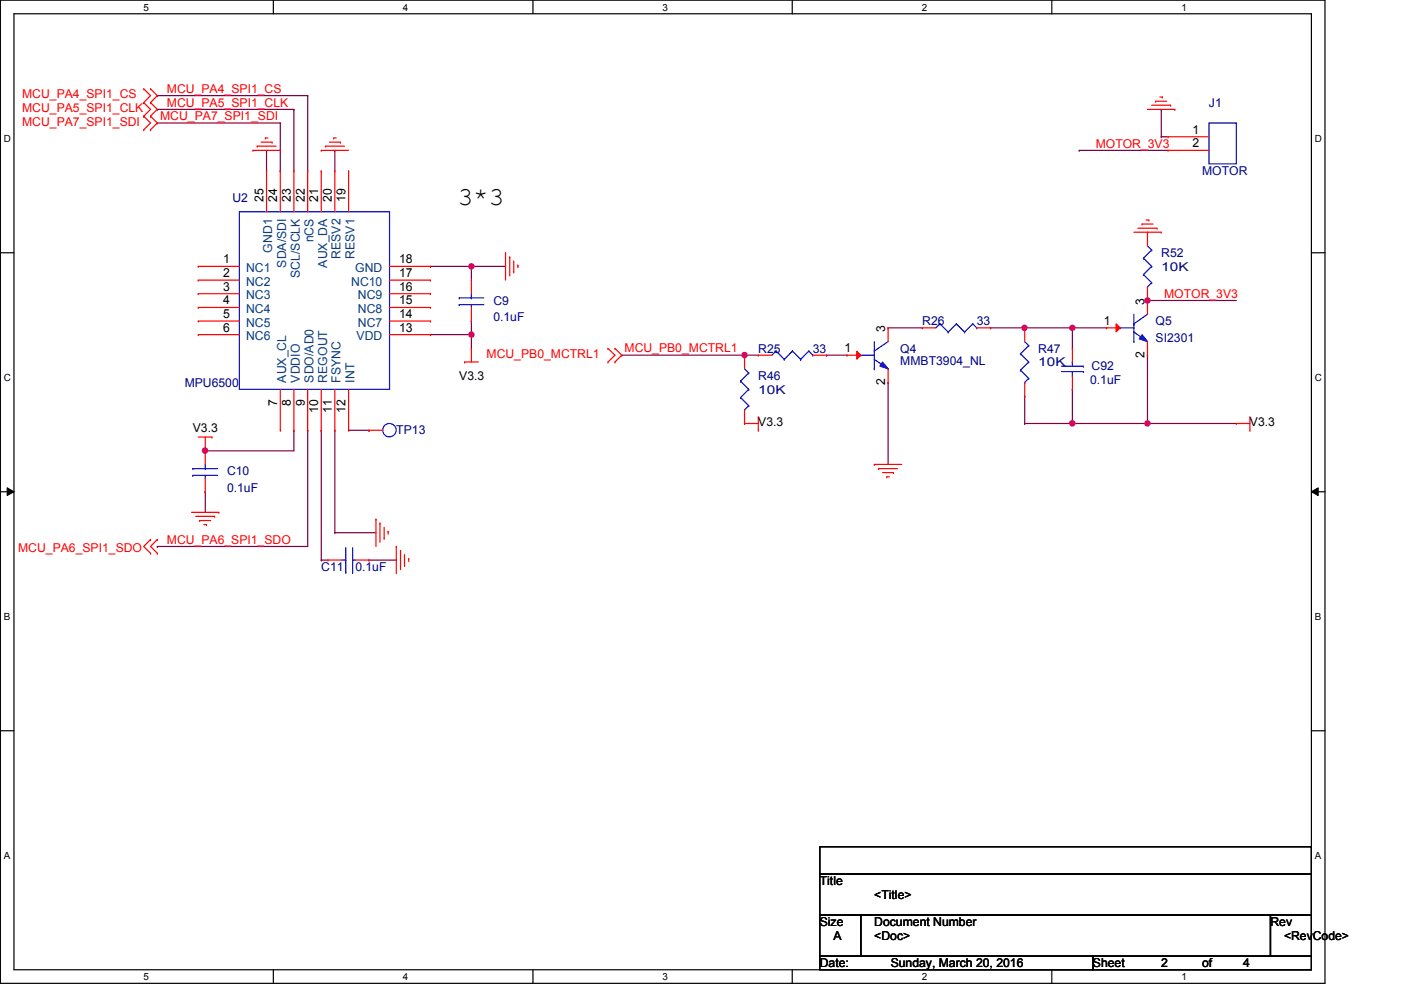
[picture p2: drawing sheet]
<svg xmlns="http://www.w3.org/2000/svg" width="297mm" height="210mm" viewBox="0 0 297 210" stroke-linecap="round" stroke-linejoin="round" font-family="sans-serif">
<path d="M.1 0h280.8v208.5h-280.8zM3 2.9h275v202.7h-275z" fill="none" stroke="#000" stroke-width=".25"/>
<g fill="#fff">
<path d="M30.4 .3h1.2v2.4h-1.2z"/>
<path d="M30.4 205.9h1.2v2.3h-1.2z"/>
</g>
<path d="M58 0v2.9M58 205.6v2.9" fill="none" stroke="#000" stroke-width=".25"/>
<g fill="#fff">
<path d="M85.4 .3h1.2v2.4h-1.2z"/>
<path d="M85.4 205.9h1.2v2.3h-1.2z"/>
</g>
<path d="M113 0v2.9M113 205.6v2.9" fill="none" stroke="#000" stroke-width=".25"/>
<g fill="#fff">
<path d="M140.5 .3h1.1v2.4h-1.1z"/>
<path d="M140.5 205.9h1.1v2.3h-1.1z"/>
</g>
<path d="M168 0v2.9M168 205.6v2.9" fill="none" stroke="#000" stroke-width=".25"/>
<g fill="#fff">
<path d="M195.4 .3h1.2v2.4h-1.2z"/>
<path d="M195.4 205.9h1.2v2.3h-1.2z"/>
</g>
<path d="M223 0v2.9M223 205.6v2.9" fill="none" stroke="#000" stroke-width=".25"/>
<g fill="#fff">
<path d="M250.5 .3h1.1v2.4h-1.1z"/>
<path d="M250.5 205.9h1.1v2.3h-1.1z"/>
<path d="M.8 28.2h1.5v2.4h-1.5z"/>
<path d="M278.8 28.2h1.4v2.4h-1.4z"/>
<path d="M.8 78.9h1.5v2.3h-1.5z"/>
<path d="M278.8 78.9h1.4v2.3h-1.4z"/>
</g>
<path d="M.1 53.6h2.9M278 53.6h2.9" fill="none" stroke="#000" stroke-width=".25"/>
<g fill="#fff">
<path d="M.8 129.6h1.4v2.3h-1.4z"/>
<path d="M278.8 129.6h1.3v2.3h-1.3z"/>
</g>
<path d="M.1 104.3h2.9M278 104.3h2.9" fill="none" stroke="#000" stroke-width=".25"/>
<path d="M1.5 103.4l1.5 .9-1.5 .8zM278 104.3l1.5-.9v1.7z" fill="#000"/>
<path d="M1.5 103.4l1.5 .9-1.5 .8zM278 104.3l1.5-.9v1.7z" fill="none" stroke="#000" stroke-width=".21"/>
<g fill="#fff">
<path d="M.8 180.3h1.4v2.3h-1.4z"/>
<path d="M278.8 180.3h1.3v2.3h-1.3z"/>
</g>
<path d="M.1 154.9h2.9M278 154.9h2.9" fill="none" stroke="#000" stroke-width=".25"/>
<path d="M71 31.9h.1M71 31.9v4.3M99.9 56.5h.1M99.9 56.5h7.3" fill="none" stroke="#800040" stroke-width=".25"/>
<circle cx="99.9" cy="56.5" r=".56" fill="#f0f"/>
<circle cx="99.9" cy="56.5" r=".56" fill="none" stroke="#f0f" stroke-width=".25"/>
<path d="M91.3 71h.1M91.3 71h8.6M99.9 71h.1M99.9 71v2.9" fill="none" stroke="#800040" stroke-width=".25"/>
<circle cx="99.9" cy="70.9" r=".56" fill="#f0f"/>
<circle cx="99.9" cy="70.9" r=".56" fill="none" stroke="#f0f" stroke-width=".25"/>
<g fill="none" stroke="#800040" stroke-width=".25">
<path d="M33.4 26.1h.1M33.4 23.2h.1M33.4 20.3h.1M33.4 26.1h26M33.4 23.2h28.9M33.4 20.3h31.8M62.3 23.2h.1M62.3 23.2v13M65.2 20.3h.1M65.2 20.3v15.9M99.9 56.5h.1M99.9 56.5v2.9"/>
<path d="M43.5 95.6h.1M62.3 91.2h.1M62.3 91.2v4.4h-18.8M65.2 91.2h.1M65.2 91.2v24.7M68.1 91.2h.1M68.1 91.2v27.5M71 91.2h.1M71 91.2v21.7M43.5 104.3h.1M43.5 104.3v4.3M68.1 118.7h.1"/>
<path d="M68.1 118.7h1.5M71 112.9h.1M71 112.9h8.7M78.2 118.7h.1M78.2 118.7h5.8"/>
</g>
<circle cx="43.5" cy="95.5" r=".56" fill="#f0f"/>
<circle cx="43.5" cy="95.5" r=".56" fill="none" stroke="#f0f" stroke-width=".25"/>
<path d="M175.3 75.3h.1M175.3 75.3h4.3M188.3 69.5h.1M188.3 69.5h7.2M227.4 69.5h.1M227.4 69.5h7.2M243.3 63.7h.1M243.3 63.7h18.8M188.3 81.1h.1M188.3 81.1v17.4" fill="none" stroke="#800040" stroke-width=".25"/>
<circle cx="243.3" cy="63.7" r=".56" fill="#f0f"/>
<circle cx="243.3" cy="63.7" r=".56" fill="none" stroke="#f0f" stroke-width=".25"/>
<path d="M243.3 89.8h.1M243.3 89.8h18.8" fill="none" stroke="#800040" stroke-width=".25"/>
<circle cx="243.3" cy="89.8" r=".56" fill="#f0f"/>
<circle cx="243.3" cy="89.8" r=".56" fill="none" stroke="#f0f" stroke-width=".25"/>
<path d="M131.8 75.3h.1M131.8 75.3h29M157.9 75.3h.1" fill="none" stroke="#800040" stroke-width=".25"/>
<circle cx="157.8" cy="75.3" r=".56" fill="#f0f"/>
<circle cx="157.8" cy="75.3" r=".56" fill="none" stroke="#f0f" stroke-width=".25"/>
<path d="M227.4 69.5h.1M227.4 69.5v4.4M243.3 75.3h.1M243.3 75.3v14.5" fill="none" stroke="#800040" stroke-width=".25"/>
<circle cx="227.4" cy="69.5" r=".56" fill="#f0f"/>
<circle cx="227.4" cy="69.5" r=".56" fill="none" stroke="#f0f" stroke-width=".25"/>
<path d="M210 69.5h.1M210 69.5h7.3M217.3 84h.1M217.3 84v5.8M227.4 89.8h.1M227.4 89.8h15.9" fill="none" stroke="#800040" stroke-width=".25"/>
<circle cx="227.3" cy="89.8" r=".57" fill="#f0f"/>
<circle cx="227.3" cy="89.8" r=".57" fill="none" stroke="#f0f" stroke-width=".25"/>
<g fill="none" stroke="#800040" stroke-width=".25">
<path d="M228.8 31.9h.1M228.8 31.9h18.8M246.2 23.2h.1M246.2 29h.1M246.2 23.2v5.8M246.2 29h1.4M91.3 56.5h.1M91.3 56.5h8.6M99.9 68.1h.1M99.9 68.1v2.9M217.3 69.5h.1M217.3 69.5h10.1"/>
<path d="M217.3 89.8h.1M227.4 82.5h.1M227.4 82.5v7.3h-10.1"/>
</g>
<circle cx="217.2" cy="69.5" r=".56" fill="#f0f"/>
<circle cx="217.2" cy="69.5" r=".56" fill="none" stroke="#f0f" stroke-width=".25"/>
<path d="M56.5 36.2h.1M56.5 31.9v4.3M59.4 36.2h.1M59.4 26.1v10.1M73.9 91.2h4.3M78.2 91.2h.1M33.4 115.9h.1M33.4 115.9h31.8" fill="none" stroke="#800040" stroke-width=".25"/>
<g fill="none" stroke="#f00" stroke-width=".25">
<path d="M30.5 18.8h.1M30.5 18.8l1.4 1.5-1.4 1.5M31.9 18.8h.1M31.9 18.8l1.5 1.5-1.5 1.5M30.5 21.8h.1M30.5 24.6h.1M30.5 27.5h.1M30.5 21.8l1.4 1.4-1.4 1.4M30.5 24.6l1.4 1.5-1.4 1.4M31.9 21.8h.1M31.9 24.6h.1M31.9 27.5h.1"/>
<path d="M31.9 21.8l1.5 1.4-1.5 1.4M31.9 24.6l1.5 1.5-1.5 1.4M53.6 31.9h.1M53.6 31.9h5.8M54.5 31h.1M54.5 31h4M55.4 30.1h2.3M56.3 29.3h.1M56.3 29.3h.5M57.7 30.1h.1M68.1 31.9h.1M68.1 31.9h5.8"/>
<path d="M69 31h.1M69 31h4M69.8 30.1h2.4M70.7 29.3h.1M70.7 29.3h.6M72.2 30.1h.1M243.3 23.2h5.8M244.2 22.3h4M245 21.5h.1M245 21.5h2.4M245.9 20.6h.6M246.5 20.6h.1"/>
<path d="M247.6 29h.1M247.6 31.9h.1M247.6 31.9h8.7M247.6 29h8.7M248.2 22.3h.1M249.1 23.2h.1M107.2 53.6h.1M107.2 53.6v5.8M108.1 54.5h.1M108.1 54.5v4M108.9 57.7h.1M108.9 55.3v2.4"/>
<path d="M109.8 56.2h.1M109.8 56.2v.6M240.4 49.2h5.8M241.3 48.4h4M242.1 47.5h.1M242.1 47.5h2.4M243 46.7h.6M243.3 49.2h.1M243.3 49.2v3M243.6 46.7h.1M245.3 48.4h.1M246.2 49.2h.1"/>
<path d="M98.5 76.8h.1M98.5 76.8h2.9M99.9 73.9h.1M99.9 73.9v2.9M128.9 73.9h.1M128.9 76.8h.1M128.9 73.9l1.5 1.4-1.5 1.5M130.4 76.8h.1M130.4 73.9h.1M130.4 73.9l1.4 1.4-1.4 1.5M243.3 63.7h.1M243.3 60.8v2.9"/>
<path d="M42 92.7h3M43.5 95.6h.1M43.5 92.7v5.8M45 92.7h.1M157.9 89.8h.1M157.9 89.8h2.9M160.8 91.2h.1M160.8 88.3v2.9M185.4 98.5h.1M185.4 98.5h5.8M186.3 99.4h.1M186.3 99.4h4"/>
<path d="M262.1 89.8h.1M262.1 89.8h2.9M265 91.2h.1M265 88.3v2.9M31.9 114.4h.1M31.9 117.3h.1M31.9 114.4l-1.4 1.5 1.4 1.4M33.4 114.4h.1M33.4 117.3h.1M33.4 114.4l-1.5 1.5 1.5 1.4M40.6 108.6h5.8M41.5 109.5h4"/>
<path d="M42.3 110.4h.1M42.3 110.4h2.4M43.2 111.2h.6M43.5 104.3h.1M43.5 101.4v2.9M43.8 111.2h.1M45.5 109.5h.1M46.4 108.6h.1M79.7 110.1h.1M79.7 110.1v5.8M80.6 110.9h.1M80.6 110.9v4.1"/>
<path d="M81.4 114.1h.1M81.4 111.8v2.3M82.3 112.6h.1M82.3 112.6v.6M84 115.9h.1M84 115.9v5.7M84.9 116.7h.1M84.9 116.7v4.1M85.8 119.9h.1M85.8 117.6v2.3M86.7 118.4h.1M86.7 118.4v.6"/>
<path d="M187.1 100.2h2.3M188 101.1h.1M188 101.1h.5M189.4 100.2h.1"/>
</g>
<path d="M173.8 179.5h104.2v5.8h-104.2zM173.8 185.3h104.2v8.7h-104.2zM173.8 194h8.7v8.7h-8.7zM182.5 194h86.9v8.7h-86.9zM269.4 194h8.6v8.7h-8.6zM173.8 202.7h57.9v2.9h-57.9zM231.7 202.7h46.3v2.9h-46.3z" fill="none" stroke="#000" stroke-width=".25"/>
<g fill="none" stroke="#00f" stroke-width=".25">
<path d="M256.3 26.1h5.8v8.7h-5.8zM242.4 54.7h.1M242.4 58.2h.1M242.4 54.7l1.8 1.8M242.4 58.2l1.8 1.7M243.3 52.2l.9 .8M244.2 53h.1M244.2 56.5h.1M244.2 59.9h.1M244.2 53l-1.8 1.7M244.2 56.5l-1.8 1.7M244.2 59.9l-.9 .9"/>
<path d="M237.5 69.5h.1M237.5 69.5h2.9M240.4 68.7h.1M240.4 72.4h.1M240.4 70.4l2.9 2M240.4 66.6v5.8M243.3 60.8h.1M243.3 72.4h.1M243.3 66.6l-2.9 2.1M40.9 99.4h.1M40.9 99.4h5.2M43.5 99.4h.1"/>
<path d="M43.5 98.5v.9M40.9 100.8h.1M40.9 100.8h5.2M43.5 100.8h.1M43.5 100.8v.6"/>
</g>
<path d="M242.1 71l1.2 1.4-1.7-.6z" fill="#00f"/>
<path d="M242.1 71l1.2 1.4-1.7-.6z" fill="none" stroke="#00f" stroke-width=".25"/>
<path d="M236.6 68.7l.9 .8-.9 .9z" fill="#f00"/>
<g fill="none" stroke="#f00" stroke-width=".25">
<path d="M99.9 59.4h.1M99.9 59.4v2.9M99.9 68.1h.1M99.9 65.2v2.9M160.8 75.3h.1M160.8 75.3h2.9M172.3 75.3h3M175.3 75.3h.1M234.6 69.5h.1M234.6 69.5h2.9M236.6 68.7l.9 .8-.9 .9zM243.3 75.3h.1"/>
<path d="M243.3 63.7h.1M243.3 63.7v2.9M243.3 72.4v2.9M78.2 91.2h.1M78.2 91.2h2.9"/>
</g>
<g fill="none" stroke="#00f" stroke-width=".25">
<path d="M97.4 63.2h.1M97.4 64.6h.1M97.4 63.2h5.2M97.4 64.6h5.2M99.9 64.6h.1M99.9 63.2h.1M99.9 62.3v.9M99.9 64.6v.6M164.5 74.4h.1M164.5 74.4l-.8 .9M164.5 74.4l1.8 1.8M166.3 76.2h.1"/>
<path d="M168 74.4h.1M168 74.4l-1.7 1.8M168 74.4l1.8 1.8M169.8 76.2h.1M171.5 74.4h.1M171.5 74.4l-1.7 1.8M171.5 74.4l.8 .9M172.3 75.3h.1M182.5 75.3h.1M182.5 75.3h2.9M185.4 74.4h.1M185.4 78.2h.1"/>
<path d="M185.4 76.2l2.9 2M185.4 72.4v5.8M188.3 78.2h.1M188.3 72.4l-2.9 2"/>
<circle cx="82.6" cy="91.2" r="1.43"/>
</g>
<path d="M187.1 76.8l1.2 1.4-1.7-.6z" fill="#00f"/>
<path d="M187.1 76.8l1.2 1.4-1.7-.6z" fill="none" stroke="#00f" stroke-width=".25"/>
<path d="M181.6 74.5l.9 .8-.9 .9z" fill="#f00"/>
<g fill="none" stroke="#f00" stroke-width=".25">
<path d="M56.5 36.2h.1M56.5 36.2v8.7M59.4 36.2h.1M59.4 36.2v8.7M62.3 36.2h.1M62.3 36.2v8.7M65.2 36.2h.1M65.2 36.2v8.7M68.1 36.2h.1M68.1 36.2v8.7M71 36.2h.1M71 36.2v8.7"/>
<path d="M73.9 36.2h.1M73.9 36.2v8.7M42 56.5h.1M42 59.4h.1M42 56.5h8.8M42 59.4h8.8M82.6 56.5h8.7M82.6 59.4h8.7M91.3 59.4h.1M91.3 56.5h.1M42 62.3h.1M42 65.2h.1"/>
<path d="M42 68.1h.1M42 71h.1M42 62.3h8.8M42 65.2h8.8M42 68.1h8.8M42 71h8.8M82.6 62.3h8.7M82.6 65.2h8.7M82.6 68.1h8.7M82.6 71h8.7M91.3 68.1h.1M91.3 65.2h.1"/>
<path d="M91.3 62.3h.1M91.3 71h.1M157.9 75.3h.1M157.9 75.3v2.9M179.6 75.3h.1M179.6 75.3h2.9M181.6 74.5l.9 .8-.9 .9zM188.3 69.5h.1M188.3 69.5v2.9M188.3 78.2v2.9M195.5 69.5h.1M195.5 69.5h2.9"/>
<path d="M207.1 69.5h2.9M210 69.5h.1M217.3 69.5h.1M217.3 69.5v2.9M227.4 73.9h.1M227.4 73.9v2.9M227.4 79.7v2.8M59.4 91.2h.1M59.4 82.5v8.7M62.3 91.2h.1M62.3 82.5v8.7M65.2 91.2h.1"/>
<path d="M65.2 82.5v8.7M68.1 91.2h.1M68.1 82.5v8.7M71 91.2h.1M71 82.5v8.7M73.9 91.2h.1M73.9 82.5v8.7M157.9 89.8h.1M157.9 86.9v2.9M188.3 81.1h.1M217.3 84h.1M217.3 81.1v2.9"/>
<path d="M227.4 82.5h.1M69.6 118.7h.1M69.6 118.7h2.9M75.3 118.7h2.9M78.2 118.7h.1"/>
</g>
<g fill="none" stroke="#00f" stroke-width=".25">
<path d="M50.8 44.9h31.8v37.6h-31.8zM157.9 78.2l.8 .9M158.7 79.1h.1M158.7 79.1l-1.7 1.7M199.3 68.7h.1M199.3 68.7l-.9 .8M199.3 68.7l1.7 1.7M201 70.4h.1M202.8 68.7h.1M202.8 68.7l-1.8 1.7M202.8 68.7l1.7 1.7M204.5 70.4h.1"/>
<path d="M206.2 68.7h.1M206.2 68.7l-1.7 1.7M206.2 68.7l.9 .8M207.1 69.5h.1M216.4 75h.1M216.4 78.5h.1M216.4 75l1.7 1.8M216.4 78.5l1.7 1.7M217.3 72.4l.8 .9M218.1 73.3h.1M218.1 76.8h.1M218.1 73.3l-1.7 1.7"/>
<path d="M218.1 76.8l-1.7 1.7M225 77.6h4.7M225 78.8h4.7M227.4 76.8h.1M227.4 79.7h.1M227.4 76.8v.8M227.4 78.8v.9M229.7 77.6h.1M229.7 78.8h.1M157 80.8h.1M157 84.3h.1M157 80.8l1.7 1.7"/>
<path d="M157 84.3l1.7 1.7M157.9 86.9h.1M158.7 82.5h.1M158.7 86h.1M158.7 82.5l-1.7 1.8M158.7 86l-.8 .9M217.3 81.1h.1M218.1 80.2h.1M218.1 80.2l-.8 .9M72.5 118.7h.8M73.3 118.7h.1M73.3 116.1v5.3"/>
<path d="M74.8 118.7h.1M74.8 118.7h.5M74.8 116.1v5.3M73.3 121.4h.1M74.8 121.4h.1"/>
</g>
<circle cx="99.9" cy="56.5" r=".56" fill="#f0f"/>
<circle cx="99.9" cy="56.5" r=".56" fill="none" stroke="#f0f" stroke-width=".25"/>
<circle cx="99.9" cy="70.9" r=".56" fill="#f0f"/>
<circle cx="99.9" cy="70.9" r=".56" fill="none" stroke="#f0f" stroke-width=".25"/>
<circle cx="43.5" cy="95.5" r=".56" fill="#f0f"/>
<circle cx="43.5" cy="95.5" r=".56" fill="none" stroke="#f0f" stroke-width=".25"/>
<circle cx="243.3" cy="63.7" r=".56" fill="#f0f"/>
<circle cx="243.3" cy="63.7" r=".56" fill="none" stroke="#f0f" stroke-width=".25"/>
<circle cx="243.3" cy="89.8" r=".56" fill="#f0f"/>
<circle cx="243.3" cy="89.8" r=".56" fill="none" stroke="#f0f" stroke-width=".25"/>
<circle cx="157.8" cy="75.3" r=".56" fill="#f0f"/>
<circle cx="157.8" cy="75.3" r=".56" fill="none" stroke="#f0f" stroke-width=".25"/>
<circle cx="227.4" cy="69.5" r=".56" fill="#f0f"/>
<circle cx="227.4" cy="69.5" r=".56" fill="none" stroke="#f0f" stroke-width=".25"/>
<circle cx="227.3" cy="89.8" r=".57" fill="#f0f"/>
<circle cx="227.3" cy="89.8" r=".57" fill="none" stroke="#f0f" stroke-width=".25"/>
<circle cx="217.2" cy="69.5" r=".56" fill="#f0f"/>
<circle cx="217.2" cy="69.5" r=".56" fill="none" stroke="#f0f" stroke-width=".25"/>
<text font-size="5.5" x="97.1" y="43.5">3*3</text>
<g font-size="2.6" fill="#f00">
<text x="4.7" y="20.9">MCU_PA4_SPI1_CS</text>
<text x="4.7" y="23.8">MCU_PA5_SPI1_CLK</text>
<text x="35.4" y="22.6">MCU_PA5_SPI1_CLK</text>
<text x="35.4" y="19.7">MCU_PA4_SPI1_CS</text>
<text x="4.7" y="26.7">MCU_PA7_SPI1_SDI</text>
<text x="33.9" y="25.5">MCU_PA7_SPI1_SDI</text>
<text x="232.3" y="31.3">MOTOR_3V3</text>
<text x="246.8" y="63.1">MOTOR_3V3</text>
<text x="103.2" y="75.9">MCU_PB0_MCTRL1</text>
<text x="132.4" y="74.7">MCU_PB0_MCTRL1</text>
<text x="3.8" y="117">MCU_PA6_SPI1_SDO</text>
<text x="35.4" y="115.3">MCU_PA6_SPI1_SDO</text>
</g>
<g font-size="2.6" fill="#000080">
<text x="256.3" y="22.6">J1</text>
<text x="254.9" y="37.1">MOTOR</text>
<text x="49.3" y="42.9">U2</text>
<text x="246.2" y="54.5">R52</text>
<text x="246.2" y="57.4">10K</text>
<text x="104.6" y="64.6">C9</text>
<text x="104.6" y="68.1">0.1uF</text>
<text x="195.5" y="69">R26</text>
<text x="207.1" y="69">33</text>
<text x="245" y="69">Q5</text>
<text x="160.8" y="74.8">R25</text>
<text x="172.3" y="74.8">33</text>
<text x="190.9" y="74.8">Q4</text>
<text x="190.9" y="77.3">MMBT3904_NL</text>
<text x="220.1" y="74.8">R47</text>
<text x="220.1" y="77.6">10K</text>
<text x="245" y="72.4">SI2301</text>
<text x="39.2" y="82">MPU6500</text>
<text x="160.8" y="80.5">R46</text>
<text x="160.8" y="83.4">10K</text>
<text x="231.1" y="81.4">0.1uF</text>
<text x="231.4" y="78.5">C92</text>
<text x="84" y="92.1">TP13</text>
<text x="48.1" y="100.8">C10</text>
<text x="48.1" y="104.3">0.1uF</text>
<text x="68.1" y="121.1">C11</text>
<text x="75.3" y="121.1">0.1uF</text>
</g>
<g font-size="2.6">
<text x="252.9" y="28.4">1</text>
<text x="252.9" y="31.2">2</text>
<text x="55.9" y="42.9" transform="rotate(-90 55.9 42.9)">25</text>
<text x="58.8" y="42.9" transform="rotate(-90 58.8 42.9)">24</text>
<text x="61.7" y="42.9" transform="rotate(-90 61.7 42.9)">23</text>
<text x="64.6" y="42.9" transform="rotate(-90 64.6 42.9)">22</text>
<text x="67.5" y="42.9" transform="rotate(-90 67.5 42.9)">21</text>
<text x="70.4" y="42.9" transform="rotate(-90 70.4 42.9)">20</text>
<text x="73.3" y="42.9" transform="rotate(-90 73.3 42.9)">19</text>
<text x="47.3" y="55.8">1</text>
<text x="47.3" y="58.8">2</text>
<text x="84.6" y="58.8">17</text>
<text x="84.6" y="55.8">18</text>
<text x="47.3" y="61.6">3</text>
<text x="47.3" y="64.6">4</text>
<text x="84.6" y="64.6">15</text>
<text x="84.6" y="61.6">16</text>
<text x="242.7" y="64.6" transform="rotate(-90 242.7 64.6)">3</text>
<text x="47.3" y="67.4">5</text>
<text x="47.3" y="70.3">6</text>
<text x="84.6" y="67.4">14</text>
<text x="84.6" y="70.3">13</text>
<text x="187.7" y="70.4" transform="rotate(-90 187.7 70.4)">3</text>
<text x="234" y="68.9">1</text>
<text x="179" y="74.7">1</text>
<text x="242.7" y="75.9" transform="rotate(-90 242.7 75.9)">2</text>
<text x="97.4" y="80.5">V3.3</text>
<text x="187.7" y="81.7" transform="rotate(-90 187.7 81.7)">2</text>
<text x="58.8" y="86" transform="rotate(-90 58.8 86)">7</text>
<text x="61.7" y="86" transform="rotate(-90 61.7 86)">8</text>
<text x="64.6" y="86" transform="rotate(-90 64.6 86)">9</text>
<text x="67.5" y="87.5" transform="rotate(-90 67.5 87.5)">10</text>
<text x="70.4" y="87.5" transform="rotate(-90 70.4 87.5)">11</text>
<text x="73.3" y="87.5" transform="rotate(-90 73.3 87.5)">12</text>
<text x="40.9" y="91.5">V3.3</text>
<text x="160.8" y="90.4">V3.3</text>
<text x="265" y="90.4">V3.3</text>
<text x="173.8" y="187.7">Title</text>
<text x="185.4" y="190.6">&lt;Title&gt;</text>
<text x="173.8" y="196.3">Size</text>
<text x="185.4" y="196.3">Document Number</text>
<text x="269.4" y="196.3">Rev</text>
<text x="176.7" y="199.3">A</text>
<text x="185.4" y="199.3">&lt;Doc&gt;</text>
<text x="272.2" y="199.3">&lt;RevCode&gt;</text>
<text x="173.8" y="205.1">Date:</text>
<text x="188.8" y="205.1">Sunday, March 20, 2016</text>
<text x="231.7" y="205.1">Sheet</text>
<text x="246.2" y="205.1">2</text>
<text x="254.9" y="205.1">of</text>
<text x="263.6" y="205.1">4</text>
</g>
<g font-size="2.6" fill="#004080">
<text x="57.7" y="53.6" transform="rotate(-90 57.7 53.6)">GND1</text>
<text x="66.5" y="51.4" transform="rotate(-90 66.5 51.4)">nCS</text>
<text x="52.2" y="57.7">NC1</text>
<text x="60.7" y="56.7" transform="rotate(-90 60.7 56.7)">SDA/SDI</text>
<text x="63.5" y="58.9" transform="rotate(-90 63.5 58.9)">SCL/SCLK</text>
<text x="69.3" y="56.7" transform="rotate(-90 69.3 56.7)">AUX_DA</text>
<text x="72.2" y="54.9" transform="rotate(-90 72.2 54.9)">RESV2</text>
<text x="75.1" y="54.9" transform="rotate(-90 75.1 54.9)">RESV1</text>
<text x="75.3" y="57.7">GND</text>
<text x="52.2" y="60.6">NC2</text>
<text x="52.2" y="63.5">NC3</text>
<text x="74.5" y="60.6">NC10</text>
<text x="75.9" y="63.5">NC9</text>
<text x="52.2" y="66.4">NC4</text>
<text x="52.2" y="69.3">NC5</text>
<text x="75.9" y="69.3">NC7</text>
<text x="75.9" y="66.4">NC8</text>
<text x="52.2" y="72.1">NC6</text>
<text x="75.6" y="72.1">VDD</text>
<text x="60.7" y="81.1" transform="rotate(-90 60.7 81.1)">AUX_CL</text>
<text x="63.5" y="81.1" transform="rotate(-90 63.5 81.1)">VDDIO</text>
<text x="66.5" y="81.1" transform="rotate(-90 66.5 81.1)">SDO/AD0</text>
<text x="69.3" y="81.1" transform="rotate(-90 69.3 81.1)">REGOUT</text>
<text x="72.2" y="81.1" transform="rotate(-90 72.2 81.1)">FSYNC</text>
<text x="75.1" y="81.1" transform="rotate(-90 75.1 81.1)">INT</text>
</g>
<g font-size="2.1">
<text x="30.4" y="2.2">5</text>
<text x="85.4" y="2.2">4</text>
<text x="140.5" y="2.2">3</text>
<text x="195.4" y="2.2">2</text>
<text x="250.5" y="2.2">1</text>
<text x=".8" y="30.1">D</text>
<text x="278.8" y="30.1">D</text>
<text x=".8" y="80.8">C</text>
<text x="278.8" y="80.8">C</text>
<text x=".8" y="131.5">B</text>
<text x="278.8" y="131.5">B</text>
<text x=".8" y="182.2">A</text>
<text x="278.8" y="182.2">A</text>
<text x="30.4" y="207.8">5</text>
<text x="85.4" y="207.8">4</text>
<text x="140.5" y="207.8">3</text>
<text x="195.4" y="207.8">2</text>
<text x="250.5" y="207.8">1</text>
</g>
</svg>
